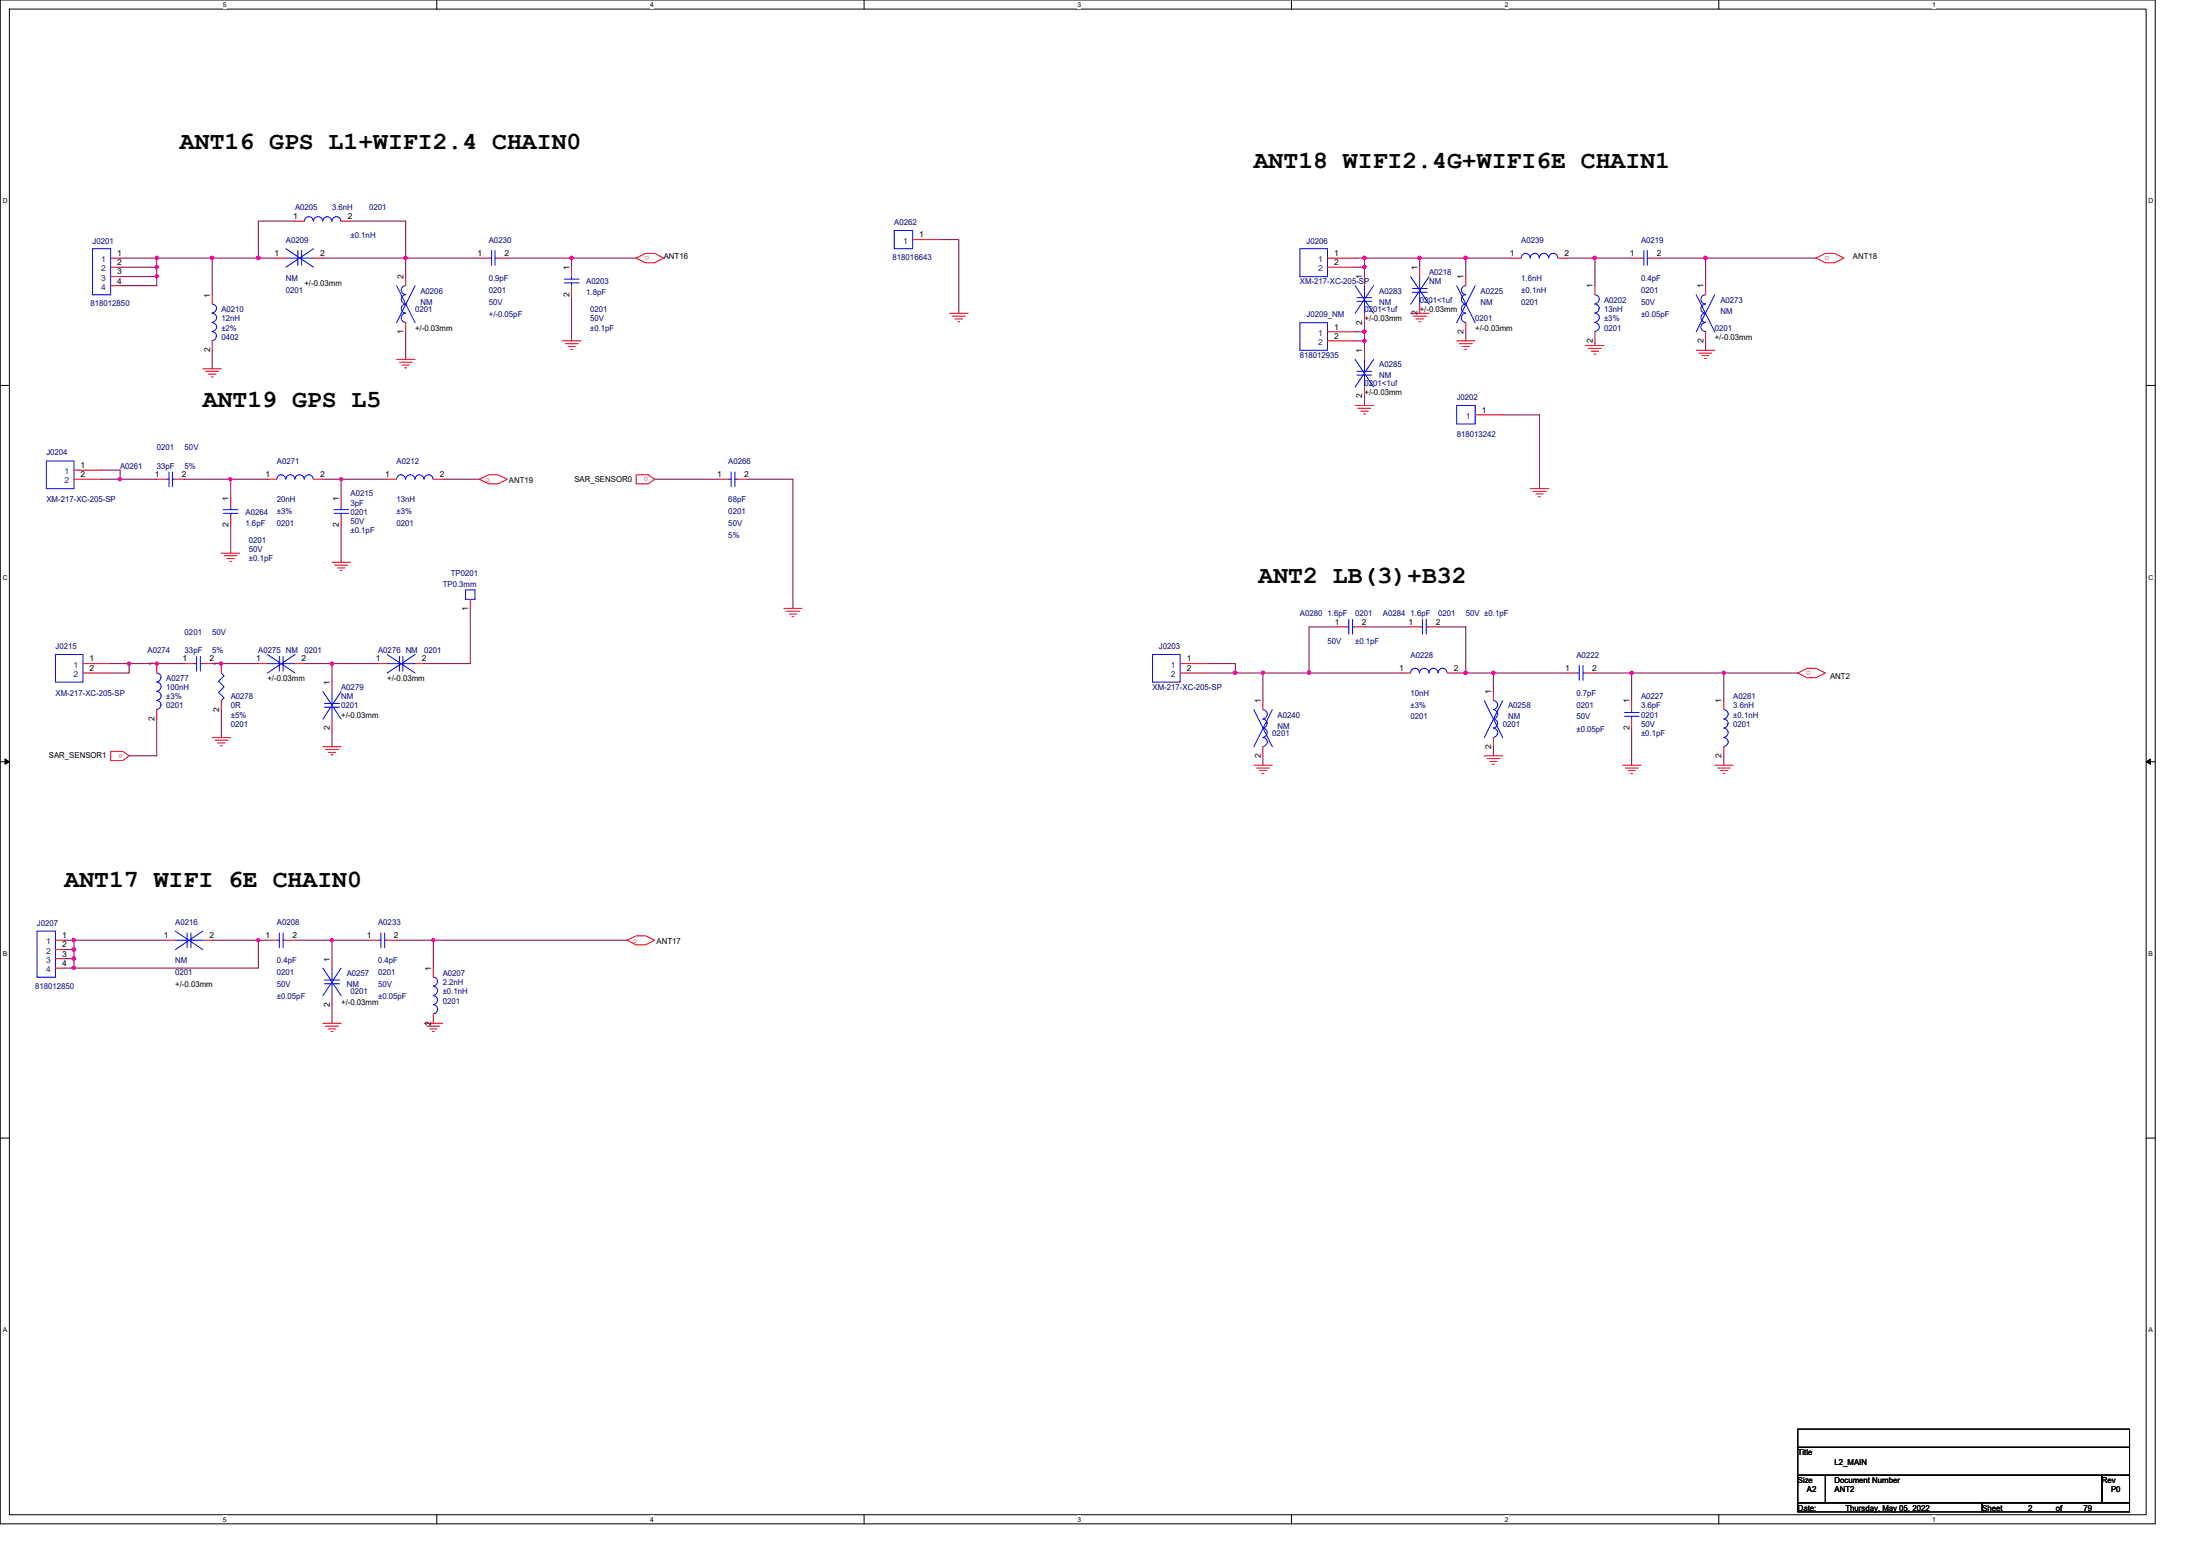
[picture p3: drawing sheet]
<svg xmlns="http://www.w3.org/2000/svg" width="297mm" height="210mm" viewBox="0 0 297 210" stroke-linecap="round" stroke-linejoin="round" font-family="sans-serif">
<path d="M0 0h291v205.7h-291zM1.3 1.2h288.5v203.3h-288.5z" fill="none" stroke="#000" stroke-width=".14"/>
<g fill="#fff">
<path d="M30.1 .1h.5v1h-.5z"/>
<path d="M30.1 204.6h.5v1h-.5z"/>
</g>
<path d="M59 0v1.2M59 204.5v1.2" fill="none" stroke="#000" stroke-width=".14"/>
<g fill="#fff">
<path d="M87.8 .1h.5v1h-.5z"/>
<path d="M87.8 204.6h.5v1h-.5z"/>
</g>
<path d="M116.7 0v1.2M116.7 204.5v1.2" fill="none" stroke="#000" stroke-width=".14"/>
<g fill="#fff">
<path d="M145.5 .1h.5v1h-.5z"/>
<path d="M145.5 204.6h.5v1h-.5z"/>
</g>
<path d="M174.4 0v1.2M174.4 204.5v1.2" fill="none" stroke="#000" stroke-width=".14"/>
<g fill="#fff">
<path d="M203.2 .1h.5v1h-.5z"/>
<path d="M203.2 204.6h.5v1h-.5z"/>
</g>
<path d="M232.1 0v1.2M232.1 204.5v1.2" fill="none" stroke="#000" stroke-width=".14"/>
<g fill="#fff">
<path d="M260.9 .1h.5v1h-.5z"/>
<path d="M260.9 204.6h.5v1h-.5z"/>
<path d="M.4 26.6h.6v1h-.6z"/>
<path d="M290.1 26.6h.6v1h-.6z"/>
<path d="M.4 77.4h.6v1h-.6z"/>
<path d="M290.1 77.4h.6v1h-.6z"/>
</g>
<path d="M0 52h1.3M289.8 52h1.2" fill="none" stroke="#000" stroke-width=".14"/>
<g fill="#fff">
<path d="M.4 128.2h.6v1h-.6z"/>
<path d="M290.1 128.2h.6v1h-.6z"/>
</g>
<path d="M0 102.8h1.3M.7 102.4l.6 .4-.6 .4zM289.8 102.8h1.2M289.8 102.8l.6-.4v.8z" fill="none" stroke="#000" stroke-width=".14"/>
<path d="M.7 102.4l.6 .4-.6 .4zM289.8 102.8l.6-.4v.8z" fill="#000"/>
<g fill="#fff">
<path d="M.4 179h.5v1h-.5z"/>
<path d="M290.1 179h.6v1h-.6z"/>
</g>
<path d="M0 153.6h1.3M289.8 153.6h1.2M242.7 192.9h44.8v2.5h-44.8zM242.7 195.4h44.8v3.7h-44.8zM242.7 199.1h3.8v3.8h-3.8zM246.5 199.1h37.3v3.8h-37.3zM283.8 199.1h3.7v3.8h-3.7zM242.7 202.9h24.9v1.2h-24.9zM267.6 202.9h19.9v1.2h-19.9z" fill="none" stroke="#000" stroke-width=".14"/>
<g fill="none" stroke="#f00" stroke-width=".14">
<path d="M14.9 36.1h1.3M14.9 37.3h1.3M14.9 38.6h1.3M14.9 34.8h1.3M28.7 39.8v1.3M37.4 34.8h1.2M39.8 29.8h1.3M42.3 34.8h1.3M46.1 29.8h1.2M54.8 37.3v1.3M64.7 34.8h1.3M67.2 34.8h1.3"/>
<path d="M77.2 36.1v1.2M77.2 38.6v1.2M85.9 34.8l1.3-.6h1.2l1.2 .6-1.2 .7h-1.2zM123.2 32.3h3.8M179.2 34.8h3.8M179.2 36.1h3.8M184.2 37.3v1.3M191.7 36.1v1.2M197.9 37.3v1.3M204.1 34.8h1.3M210.4 34.8h1.2M215.3 38.6v1.2"/>
<path d="M220.3 34.8h1.3M222.8 34.8h1.3M230.3 38.6v1.2M245.2 34.8l1.3-.6h1.2l1.3 .6-1.3 .7h-1.2zM27.4 49.8h2.5M27.8 50.1h1.7M28.1 50.5h1.1M28.5 50.9h.3M28.7 46v1.3M53.5 48.5h2.5M53.9 48.9h1.8M54.3 49.3h1"/>
<path d="M54.6 49.7h.3M54.8 43.6v1.2M75.9 46h2.5M76.3 46.4h1.8M76.7 46.8h1M77 47.2h.3M128.2 42.3h2.5M128.6 42.7h1.7M128.9 43.1h1.1M129.3 43.4h.3M179.2 44.8h3.8M179.2 46h3.8"/>
<path d="M183 54.7h2.5M183.3 55.1h1.8M183.7 55.5h1M184.1 55.9h.3M184.2 42.3v1.3M184.2 47.3v1.2M184.2 52.2v1.3M190.5 42.3h2.5M190.8 42.7h1.8M191.2 43.1h1M191.6 43.4h.2M191.7 41.1v1.2"/>
<path d="M196.7 46h2.5M197.1 46.4h1.7M197.4 46.8h1M197.8 47.2h.2M197.9 43.6v1.2M199.2 56h3.7M214.1 46.7h2.5M214.5 47h1.7M214.8 47.4h1.1M215.2 47.8h.3M215.3 44.8v1.2M229 47.3h2.5"/>
<path d="M229.4 47.7h1.7M229.8 48h1M230.2 48.4h.2M230.3 44.8v1.2M10 63.5h3.7M10 64.7h3.7M21.2 64.7h1.2M23.7 64.7h1.2M29.9 74.7h2.5M30.3 75h1.7M30.6 75.4h1M31 75.8h.3"/>
<path d="M31.2 67.2v1.3M31.2 69.7v1.2M36.1 64.7h1.3M42.3 64.7h1.3M44.8 75.9h2.5M45.2 76.3h1.7M45.6 76.7h1M45.9 77h.3M46.1 67.2v1.3M46.1 69.7v1.2M52.3 64.7h1.2M58.5 64.7h1.3"/>
<path d="M64.7 64.7l1.3-.6h1.2l1.3 .6-1.3 .6h-1.2zM85.9 64.1h1.6l.9 .6-.9 .6h-1.6zM97.1 64.7h1.2M99.6 64.7h1.2M206.6 66h2.5M207 66.3h1.7M207.4 66.7h1M207.7 67.1h.3M11.2 89.6h3.7M11.2 90.8h3.7M21.2 89.6v1.2M21.2 95.8v1.3"/>
<path d="M24.9 89.6h1.3M27.4 89.6h1.3M28.7 99.6h2.5M29 99.9h1.8M29.9 89.6v1.2M29.9 94.6v1.2M34.9 89.6h1.2M39.8 89.6h1.3M44.8 92.1v1.2M44.8 97.1v1.2M51.1 89.6h1.2M56 89.6h1.3"/>
<path d="M63.5 80.9v1.2M105.8 82.1h2.5M106.2 82.5h1.7M106.5 82.9h1.1M106.9 83.2h.3M159.3 89.6h3.8M159.3 90.8h3.8M170.5 94.6v1.2M180.5 84.6h1.2M183 84.6h1.2M189.2 90.8h1.3M190.5 84.6h1.2"/>
<path d="M193 84.6h1.2M195.4 90.8h1.3M201.6 93.3v1.3M201.6 99.6v1.2M211.6 90.8h1.2M214.1 90.8h1.2M220.3 94.6v1.2M220.3 97.1v1.2M232.7 94.6v1.2M242.7 90.8l1.3-.6h1.2l1.3 .6-1.3 .7h-1.2zM14.9 101.4h1.7l.8 .6-.8 .7h-1.7zM29.4 100.3h1"/>
<path d="M29.8 100.7h.2M43.6 100.8h2.5M43.9 101.2h1.8M44.3 101.6h1M44.7 101.9h.3M169.3 103.3h2.5M169.7 103.7h1.7M170 104h1M170.4 104.4h.2M170.5 100.8v1.2M200.4 102h2.5M200.8 102.4h1.7"/>
<path d="M201.2 102.8h.9M201.5 103.2h.3M219.1 103.3h2.5M219.5 103.7h1.7M219.8 104h1M220.2 104.4h.2M231.5 103.3h2.5M231.9 103.7h1.7M232.3 104h1M232.6 104.4h.3M232.7 100.8v1.2M7.5 128.2h1.2"/>
<path d="M7.5 129.4h1.2M7.5 130.7h1.2M7.5 126.9h1.2M22.4 126.9h1.3M27.4 126.9h1.3M36.1 126.9h1.3M38.6 126.9h1.2M43.6 138.1h2.5M43.9 138.5h1.8M44.3 138.9h1M44.7 139.2h.3M44.8 129.4v1.3"/>
<path d="M44.8 134.4v1.2M49.8 126.9h1.3M52.3 126.9h1.2M57.3 138.1h2.5M57.7 138.5h1.7M58 138.9h1M58.4 139.2h.2M58.5 130.7v1.2M58.5 136.9v1.2M84.7 126.9l1.2-.6h1.3l1.2 .6-1.2 .7h-1.3z"/>
</g>
<g fill="none" stroke="#00f" stroke-width=".14">
<path d="M12.5 33.6h2.4v6.2h-2.4zM38.6 34.8h1.6M38.6 33.6l3.7 2.5M40.2 33.8v2M40.7 33.8v2M40.7 34.8h1.6M41.1 29.8a.59 .59 0 0 1 .6-.5 .59 .59 0 0 1 .6 .5M42.3 29.8a.61 .61 0 0 1 .6-.5 .61 .61 0 0 1 .7 .5M42.3 33.6l-3.7 2.5M43.6 29.8a.59 .59 0 0 1 .6-.5 .59 .59 0 0 1 .6 .5M44.8 29.8a.59 .59 0 0 1 .6-.5 .59 .59 0 0 1 .6 .5M53.5 38.6l2.5 5"/>
<path d="M54.8 39.8a.61 .61 0 0 0-.6 .6 .61 .61 0 0 0 .6 .6M54.8 38.6a.59 .59 0 0 0-.6 .6 .59 .59 0 0 0 .6 .6M56 38.6l-2.5 5M66 34.8h.4M66.4 33.8v2M66.8 33.8v2M66.8 34.8h.4M76.2 37.7h2M76.2 38.2h2M77.2 37.3v.4M77.2 38.2v.4M120.7 31.1h2.5v2.5h-2.5z"/>
<path d="M175.5 33.6h3.7v3.7h-3.7zM183 38.6l2.5 3.7M184.2 38.6v1.6M185.5 38.6l-2.5 3.7M190.5 37.3l2.5 3.8M190.7 38.9h2M190.7 39.5h2M191.7 37.3v1.6M191.7 39.5v1.6M193 37.3l-2.5 3.8M196.7 38.6l2.5 5M197.9 38.6a.59 .59 0 0 0-.6 .6 .59 .59 0 0 0 .6 .6"/>
<path d="M197.9 39.8a.61 .61 0 0 0-.6 .6 .61 .61 0 0 0 .6 .6M199.2 38.6l-2.5 5M206.6 34.8a.59 .59 0 0 0-.6-.6 .59 .59 0 0 0-.6 .6M207.8 34.8a.59 .59 0 0 0-.6-.6 .59 .59 0 0 0-.6 .6M209.1 34.8a.61 .61 0 0 0-.7-.6 .61 .61 0 0 0-.5 .6M210.3 34.8a.59 .59 0 0 0-.6-.6 .59 .59 0 0 0-.6 .6M215.3 39.8a.61 .61 0 0 1 .6 .6 .61 .61 0 0 1-.6 .6M221.6 34.8h.4M222 33.8v2M222.4 33.8v2M222.4 34.8h.4M229 39.8l2.5 5"/>
<path d="M230.3 39.8a.61 .61 0 0 0-.6 .6 .61 .61 0 0 0 .5 .6M231.5 39.8l-2.5 5M28.7 42.3a.61 .61 0 0 1 .5 .6 .61 .61 0 0 1-.6 .6M28.7 43.6a.59 .59 0 0 1 .5 .6 .59 .59 0 0 1-.6 .5M28.7 41.1a.58 .58 0 0 1 .5 .4 .58 .58 0 0 1-.4 .7h-.2M28.7 44.8a.58 .58 0 0 1 .5 .5 .58 .58 0 0 1-.4 .6l-.2 .1M54.8 42.3a.61 .61 0 0 0-.6 .6 .61 .61 0 0 0 .6 .6M54.8 41.1a.59 .59 0 0 0-.6 .6 .59 .59 0 0 0 .6 .5M175.5 43.6h3.7v3.7h-3.7zM183 48.5l2.5 3.7M183.2 40.2h2M183.2 40.7h2"/>
<path d="M183.2 50.1h2M183.2 50.6h2M184.2 40.7v1.6M184.2 48.5v1.6M184.2 50.6v1.6M185.5 48.5l-2.5 3.7M196.7 54.7h2.5v2.5h-2.5zM197.9 41.1a.59 .59 0 0 0-.6 .6 .59 .59 0 0 0 .6 .5M197.9 42.3a.61 .61 0 0 0-.6 .6 .61 .61 0 0 0 .6 .6M215.3 42.3a.61 .61 0 0 1 .6 .6 .61 .61 0 0 1-.6 .6M215.3 43.6a.59 .59 0 0 1 .6 .6 .59 .59 0 0 1-.6 .5M215.3 41.1a.58 .58 0 0 1 .6 .4 .58 .58 0 0 1-.4 .7h-.2"/>
<path d="M230.3 41.1a.57 .57 0 0 0-.6 .5 .57 .57 0 0 0 .5 .6M230.3 42.3a.61 .61 0 0 0-.6 .6 .61 .61 0 0 0 .5 .6M230.3 43.6a.57 .57 0 0 0-.6 .5 .57 .57 0 0 0 .5 .6M6.3 62.2h3.7v3.8h-3.7zM22.4 64.7h.4M22.8 63.7v2M23.3 63.7v2M23.3 64.7h.4M30.1 68.8h2M30.1 69.3h2M31.2 68.5v.3M31.2 69.3v.4"/>
<path d="M37.4 64.7a.59 .59 0 0 1 .6-.6 .59 .59 0 0 1 .6 .6M38.6 64.7a.59 .59 0 0 1 .6-.6 .59 .59 0 0 1 .6 .6M39.8 64.7a.61 .61 0 0 1 .6-.6 .61 .61 0 0 1 .7 .6M41.1 64.7a.59 .59 0 0 1 .6-.6 .59 .59 0 0 1 .6 .6M45.1 68.8h2M45.1 69.3h2M46.1 68.5v.3M46.1 69.3v.4M53.5 64.7a.59 .59 0 0 1 .6-.6 .59 .59 0 0 1 .6 .6M54.8 64.7a.61 .61 0 0 1 .6-.6 .61 .61 0 0 1 .6 .6M56 64.7a.59 .59 0 0 1 .6-.6 .59 .59 0 0 1 .6 .6M57.3 64.7a.59 .59 0 0 1 .6-.6 .59 .59 0 0 1 .6 .6"/>
<path d="M62.9 79.6h1.2v1.3h-1.2zM98.3 64.7h.4M98.7 63.7v2M99.2 63.7v2M99.2 64.7h.4M7.5 88.3h3.7v3.8h-3.7zM21.2 92.1a.61 .61 0 0 1 .6 .6 .61 .61 0 0 1-.6 .6M21.2 93.3a.59 .59 0 0 1 .6 .6 .59 .59 0 0 1-.6 .6M21.2 90.8a.59 .59 0 0 1 .6 .6 .59 .59 0 0 1-.6 .6M21.2 94.6a.59 .59 0 0 1 .6 .6 .59 .59 0 0 1-.6 .6M26.2 89.6h.3M26.5 88.6v2"/>
<path d="M27 88.6v2M27 89.6h.4M29.9 90.8l.4 .4-.8 .7 .8 .8-.8 .8 .8 .7-.4 .4M36.1 89.6h1.6M36.1 88.3l3.7 2.5M37.7 88.6v2M38.2 88.6v2M38.2 89.6h1.6M39.8 88.3l-3.7 2.5M43.6 93.3l2.5 3.8M43.8 95h2M43.8 95.5h2"/>
<path d="M44.8 93.3v1.7M44.8 95.5v1.6M46.1 93.3l-2.5 3.8M52.3 88.3l3.7 2.5M52.3 89.6h1.6M53.9 88.6v2M54.4 88.6v2M54.4 89.6h1.6M56 88.3l-3.7 2.5M155.6 88.3h3.7v3.8h-3.7zM169.3 95.8l2.5 5M170.5 95.8a.61 .61 0 0 1 .6 .6 .61 .61 0 0 1-.6 .6"/>
<path d="M170.5 98.3a.61 .61 0 0 1 .6 .6 .61 .61 0 0 1-.6 .6M170.5 99.6a.59 .59 0 0 1 .6 .6 .59 .59 0 0 1-.6 .6M170.5 97.1a.59 .59 0 0 1 .6 .6 .59 .59 0 0 1-.6 .6M171.8 95.8l-2.5 5M181.7 84.6h.4M182.1 83.6v2M182.6 83.6v2M182.6 84.6h.4M191.6 90.8a.59 .59 0 0 0-.6-.6 .59 .59 0 0 0-.5 .6M191.7 84.6h.4M192.1 83.6v2M192.6 83.6v2"/>
<path d="M192.6 84.6h.4M192.9 90.8a.61 .61 0 0 0-.6-.6 .61 .61 0 0 0-.6 .6M194.1 90.8a.59 .59 0 0 0-.6-.6 .59 .59 0 0 0-.5 .6M195.4 90.8a.59 .59 0 0 0-.6-.6 .59 .59 0 0 0-.6 .6M200.4 94.6l2.5 5M201.6 95.8a.61 .61 0 0 1 .6 .6 .61 .61 0 0 1-.6 .6M201.6 98.3a.61 .61 0 0 1 .6 .6 .61 .61 0 0 1-.6 .6M201.6 94.6a.59 .59 0 0 1 .6 .6 .59 .59 0 0 1-.6 .6M201.6 97.1a.59 .59 0 0 1 .6 .6 .59 .59 0 0 1-.6 .6M202.9 94.6l-2.5 5M212.8 90.8h.4M213.2 89.8v2"/>
<path d="M213.7 89.8v2M213.7 90.8h.4M219.3 96.2h2M219.3 96.7h2M220.3 95.8v.4M220.3 96.7v.4M232.7 95.8a.61 .61 0 0 1 .6 .6 .61 .61 0 0 1-.6 .6M232.7 98.3a.61 .61 0 0 1 .6 .6 .61 .61 0 0 1-.6 .6M232.7 99.6a.59 .59 0 0 1 .6 .6 .59 .59 0 0 1-.6 .6M232.7 97.1a.59 .59 0 0 1 .6 .6 .59 .59 0 0 1-.6 .6M5 125.7h2.5v6.2h-2.5zM23.7 126.9h1.6"/>
<path d="M23.7 125.7l3.7 2.5M25.3 125.9v2M25.8 125.9v2M25.8 126.9h1.6M27.4 125.7l-3.7 2.5M37.4 126.9h.3M37.7 125.9v2M38.2 125.9v2M38.2 126.9h.4M43.6 130.7l2.5 3.7M43.8 132.3h2M43.8 132.8h2"/>
<path d="M44.8 130.7v1.6M44.8 132.8v1.6M46.1 130.7l-2.5 3.7M51.1 126.9h.3M51.4 125.9v2M51.9 125.9v2M51.9 126.9h.4M58.5 131.9a.59 .59 0 0 1 .6 .6 .59 .59 0 0 1-.6 .6M58.5 134.4a.59 .59 0 0 1 .6 .6 .59 .59 0 0 1-.6 .6M58.5 133.1a.61 .61 0 0 1 .6 .7 .61 .61 0 0 1-.6 .6M58.5 135.6a.61 .61 0 0 1 .6 .6 .61 .61 0 0 1-.6 .7"/>
</g>
<path d="M16.2 36.1h5M39.8 29.8h-4.9v5M47.3 29.8h7.5v5" fill="none" stroke="#800040" stroke-width=".14"/>
<path d="M21 35.9h.3l.1 .1-.1 .2-.1 .1-.2-.1z" fill-rule="evenodd" fill="#f0f"/>
<path d="M21 35.9h.3l.1 .1-.1 .2-.1 .1-.2-.1z" fill="none" stroke="#f0f" stroke-width=".14"/>
<path d="M34.9 34.8h-6.2v5" fill="none" stroke="#800040" stroke-width=".14"/>
<path d="M28.5 34.6h.3l.1 .2-.1 .2-.2 .1-.1-.1z" fill-rule="evenodd" fill="#f0f"/>
<path d="M28.5 34.6h.3l.1 .2-.1 .2-.2 .1-.1-.1z" fill="none" stroke="#f0f" stroke-width=".14"/>
<path d="M34.9 34.8h2.5" fill="none" stroke="#800040" stroke-width=".14"/>
<path d="M34.7 34.6h.3l.1 .2-.1 .2-.2 .1-.1-.1z" fill-rule="evenodd" fill="#f0f"/>
<path d="M34.7 34.6h.3l.1 .2-.1 .2-.2 .1-.1-.1z" fill="none" stroke="#f0f" stroke-width=".14"/>
<path d="M43.6 34.8h21.1" fill="none" stroke="#800040" stroke-width=".14"/>
<path d="M54.6 34.6h.3l.1 .2-.1 .2-.2 .1-.1-.1z" fill-rule="evenodd" fill="#f0f"/>
<path d="M54.6 34.6h.3l.1 .2-.1 .2-.2 .1-.1-.1z" fill="none" stroke="#f0f" stroke-width=".14"/>
<path d="M54.8 34.8v2.5M68.5 34.8h8.7" fill="none" stroke="#800040" stroke-width=".14"/>
<path d="M77 34.6h.3l.1 .2-.1 .2-.1 .1-.2-.1z" fill-rule="evenodd" fill="#f0f"/>
<path d="M77 34.6h.3l.1 .2-.1 .2-.1 .1-.2-.1z" fill="none" stroke="#f0f" stroke-width=".14"/>
<path d="M77.2 39.8v6.2M85.9 34.8h-8.7v1.3M54.8 44.8v3.7M31.2 64.7h4.9M88.4 64.7h8.7M14.9 90.8h2.5M17.4 89.6h3.8" fill="none" stroke="#800040" stroke-width=".14"/>
<path d="M21 89.4h.3l.1 .2-.1 .1-.1 .1-.2-.1z" fill-rule="evenodd" fill="#f0f"/>
<path d="M21 89.4h.3l.1 .2-.1 .1-.1 .1-.2-.1z" fill="none" stroke="#f0f" stroke-width=".14"/>
<path d="M17.2 89.4h.4v.2v.1l-.2 .1-.2-.1z" fill-rule="evenodd" fill="#f0f"/>
<path d="M17.2 89.4h.4v.2v.1l-.2 .1-.2-.1z" fill="none" stroke="#f0f" stroke-width=".14"/>
<path d="M13.7 63.5h2.5v1.2M13.7 64.7h2.5M16.2 64.7h5" fill="none" stroke="#800040" stroke-width=".14"/>
<path d="M16 64.5h.3l.1 .2-.1 .1-.1 .1-.2-.1z" fill-rule="evenodd" fill="#f0f"/>
<path d="M16 64.5h.3l.1 .2-.1 .1-.1 .1-.2-.1z" fill="none" stroke="#f0f" stroke-width=".14"/>
<path d="M24.9 64.7h6.3M46.1 64.7v2.5" fill="none" stroke="#800040" stroke-width=".14"/>
<path d="M45.9 64.5h.3l.1 .2-.1 .1-.1 .1-.2-.1z" fill-rule="evenodd" fill="#f0f"/>
<path d="M45.9 64.5h.3l.1 .2-.1 .1-.1 .1-.2-.1z" fill="none" stroke="#f0f" stroke-width=".14"/>
<path d="M31.2 70.9v3.8M46.1 64.7h6.2M14.9 89.6h2.5M8.7 126.9h1.3M39.8 126.9h5" fill="none" stroke="#800040" stroke-width=".14"/>
<path d="M44.6 126.8h.4v.1v.2h-.2h-.2z" fill-rule="evenodd" fill="#f0f"/>
<path d="M44.6 126.8h.4v.1v.2h-.2h-.2z" fill="none" stroke="#f0f" stroke-width=".14"/>
<path d="M49.8 126.9h-5v2.5M53.5 126.9h31.2" fill="none" stroke="#800040" stroke-width=".14"/>
<path d="M58.3 126.8h.3l.1 .1-.1 .2h-.1h-.2z" fill-rule="evenodd" fill="#f0f"/>
<path d="M58.3 126.8h.3l.1 .1-.1 .2h-.1h-.2z" fill="none" stroke="#f0f" stroke-width=".14"/>
<path d="M163.1 89.6h3.7v1.2h-3.7M58.5 126.9v3.8" fill="none" stroke="#800040" stroke-width=".14"/>
<path d="M166.6 90.7h.3l.1 .1-.1 .2-.2 .1-.1-.1z" fill-rule="evenodd" fill="#f0f"/>
<path d="M166.6 90.7h.3l.1 .1-.1 .2-.2 .1-.1-.1z" fill="none" stroke="#f0f" stroke-width=".14"/>
<path d="M166.8 90.8h3.7v3.8" fill="none" stroke="#800040" stroke-width=".14"/>
<path d="M170.4 90.7h.3v.1v.2l-.2 .1-.1-.1z" fill-rule="evenodd" fill="#f0f"/>
<path d="M170.4 90.7h.3v.1v.2l-.2 .1-.1-.1z" fill="none" stroke="#f0f" stroke-width=".14"/>
<path d="M16.2 34.8h5M170.5 90.8h6.2M196.7 90.8h1.2M211.6 90.8h-10v2.5M232.7 90.8h-12.4v3.8M170.5 102v1.3M44.8 135.6v2.5" fill="none" stroke="#800040" stroke-width=".14"/>
<path d="M21 34.6h.3l.1 .2-.1 .2-.1 .1-.2-.1z" fill-rule="evenodd" fill="#f0f"/>
<path d="M21 34.6h.3l.1 .2-.1 .2-.1 .1-.2-.1z" fill="none" stroke="#f0f" stroke-width=".14"/>
<path d="M28.7 34.8h-7.5v1.3M21.2 89.6h3.7M28.7 89.6h1.2M41.1 89.6h3.7M44.8 89.6h6.3M44.8 89.6v2.5" fill="none" stroke="#800040" stroke-width=".14"/>
<path d="M44.6 89.4h.4v.2v.1l-.2 .1-.2-.1z" fill-rule="evenodd" fill="#f0f"/>
<path d="M44.6 89.4h.4v.2v.1l-.2 .1-.2-.1z" fill="none" stroke="#f0f" stroke-width=".14"/>
<path d="M17.4 89.6v1.2M21.2 97.1v4.9h-3.8M29.9 95.8v3.8M57.3 89.6h6.2M184.2 84.6h6.3M197.9 84.6v6.2h3.7" fill="none" stroke="#800040" stroke-width=".14"/>
<path d="M197.7 90.7h.3l.1 .1-.1 .2-.1 .1-.2-.1z" fill-rule="evenodd" fill="#f0f"/>
<path d="M197.7 90.7h.3l.1 .1-.1 .2-.1 .1-.2-.1z" fill="none" stroke="#f0f" stroke-width=".14"/>
<path d="M201.5 90.7h.3v.1v.2l-.2 .1-.1-.1z" fill-rule="evenodd" fill="#f0f"/>
<path d="M201.5 90.7h.3v.1v.2l-.2 .1-.1-.1z" fill="none" stroke="#f0f" stroke-width=".14"/>
<path d="M232.7 90.8v3.8" fill="none" stroke="#800040" stroke-width=".14"/>
<path d="M232.6 90.7h.3l.1 .1-.1 .2-.2 .1-.1-.1z" fill-rule="evenodd" fill="#f0f"/>
<path d="M232.6 90.7h.3l.1 .1-.1 .2-.2 .1-.1-.1z" fill="none" stroke="#f0f" stroke-width=".14"/>
<path d="M16.2 37.3h5M232.7 90.8h10M232.7 102v1.3" fill="none" stroke="#800040" stroke-width=".14"/>
<path d="M21 37.1h.3l.1 .2-.1 .1-.1 .1-.2-.1z" fill-rule="evenodd" fill="#f0f"/>
<path d="M21 37.1h.3l.1 .2-.1 .1-.1 .1-.2-.1z" fill="none" stroke="#f0f" stroke-width=".14"/>
<path d="M21.2 36.1v2.5h-5M8.7 130.7h1.3M10 126.9v1.3" fill="none" stroke="#800040" stroke-width=".14"/>
<path d="M9.8 128h.3l.1 .1-.1 .2-.2 .1-.1-.1z" fill-rule="evenodd" fill="#f0f"/>
<path d="M9.8 128h.3l.1 .1-.1 .2-.2 .1-.1-.1z" fill="none" stroke="#f0f" stroke-width=".14"/>
<path d="M10 126.9h12.4" fill="none" stroke="#800040" stroke-width=".14"/>
<path d="M9.8 126.8h.3l.1 .1-.1 .2h-.2h-.1z" fill-rule="evenodd" fill="#f0f"/>
<path d="M9.8 126.8h.3l.1 .1-.1 .2h-.2h-.1z" fill="none" stroke="#f0f" stroke-width=".14"/>
<path d="M8.7 128.2h1.3v1.2M8.7 129.4h1.3M10 129.4v1.3" fill="none" stroke="#800040" stroke-width=".14"/>
<path d="M9.8 130.5h.3l.1 .1-.1 .2-.2 .1-.1-.1z" fill-rule="evenodd" fill="#f0f"/>
<path d="M9.8 130.5h.3l.1 .1-.1 .2-.2 .1-.1-.1z" fill="none" stroke="#f0f" stroke-width=".14"/>
<path d="M9.8 129.2h.3l.1 .2-.1 .1-.2 .1-.1-.1z" fill-rule="evenodd" fill="#f0f"/>
<path d="M9.8 129.2h.3l.1 .2-.1 .1-.2 .1-.1-.1z" fill="none" stroke="#f0f" stroke-width=".14"/>
<path d="M100.8 64.7h6.3v17.4M180.5 84.6h-3.8v6.2h12.5" fill="none" stroke="#800040" stroke-width=".14"/>
<path d="M176.6 90.7h.3v.1v.2l-.2 .1-.1-.1z" fill-rule="evenodd" fill="#f0f"/>
<path d="M176.6 90.7h.3v.1v.2l-.2 .1-.1-.1z" fill="none" stroke="#f0f" stroke-width=".14"/>
<path d="M127 32.3h2.5v10M63.5 82.1v7.5M34.9 126.9v3.8" fill="none" stroke="#800040" stroke-width=".14"/>
<path d="M34.7 126.8h.3l.1 .1-.1 .2h-.2h-.1z" fill-rule="evenodd" fill="#f0f"/>
<path d="M34.7 126.8h.3l.1 .1-.1 .2h-.2h-.1z" fill="none" stroke="#f0f" stroke-width=".14"/>
<path d="M183 34.8h1.2M10 130.7h24.9M34.9 126.9h1.2" fill="none" stroke="#800040" stroke-width=".14"/>
<path d="M184 34.6h.4v.2v.2l-.2 .1-.2-.1z" fill-rule="evenodd" fill="#f0f"/>
<path d="M184 34.6h.4v.2v.2l-.2 .1-.2-.1z" fill="none" stroke="#f0f" stroke-width=".14"/>
<path d="M191.7 34.8h6.2M191.7 34.8v1.3M191.7 34.8h-7.5v1.3" fill="none" stroke="#800040" stroke-width=".14"/>
<path d="M191.5 34.6h.3l.1 .2-.1 .2-.2 .1-.1-.1z" fill-rule="evenodd" fill="#f0f"/>
<path d="M191.5 34.6h.3l.1 .2-.1 .2-.2 .1-.1-.1z" fill="none" stroke="#f0f" stroke-width=".14"/>
<path d="M204.1 34.8h-6.2v2.5" fill="none" stroke="#800040" stroke-width=".14"/>
<path d="M197.7 34.6h.3l.1 .2-.1 .2-.1 .1-.2-.1z" fill-rule="evenodd" fill="#f0f"/>
<path d="M197.7 34.6h.3l.1 .2-.1 .2-.1 .1-.2-.1z" fill="none" stroke="#f0f" stroke-width=".14"/>
<path d="M215.3 34.8h5" fill="none" stroke="#800040" stroke-width=".14"/>
<path d="M215.2 34.6h.3l.1 .2-.1 .2-.2 .1-.1-.1z" fill-rule="evenodd" fill="#f0f"/>
<path d="M215.2 34.6h.3l.1 .2-.1 .2-.2 .1-.1-.1z" fill="none" stroke="#f0f" stroke-width=".14"/>
<path d="M183 36.1h1.2M215.3 34.8v3.8M224.1 34.8h6.2" fill="none" stroke="#800040" stroke-width=".14"/>
<path d="M184 35.9h.4v.1v.2l-.2 .1-.2-.1z" fill-rule="evenodd" fill="#f0f"/>
<path d="M184 35.9h.4v.1v.2l-.2 .1-.2-.1z" fill="none" stroke="#f0f" stroke-width=".14"/>
<path d="M184.2 36.1v1.2M183 46h1.2M184.2 43.6v1.2" fill="none" stroke="#800040" stroke-width=".14"/>
<path d="M184 45.9h.4v.1v.2h-.2h-.2z" fill-rule="evenodd" fill="#f0f"/>
<path d="M184 45.9h.4v.1v.2h-.2h-.2z" fill="none" stroke="#f0f" stroke-width=".14"/>
<path d="M28.7 47.3v2.5M184.2 46v1.3M184.2 53.5v1.2M197.9 44.8v1.2M202.9 56h5v10M43.6 64.7h2.5M46.1 70.9v5M29.9 89.6h5M28.7 126.9h6.2" fill="none" stroke="#800040" stroke-width=".14"/>
<path d="M29.7 89.4h.3l.1 .2-.1 .1-.2 .1-.1-.1z" fill-rule="evenodd" fill="#f0f"/>
<path d="M29.7 89.4h.3l.1 .2-.1 .1-.2 .1-.1-.1z" fill="none" stroke="#f0f" stroke-width=".14"/>
<path d="M31.2 64.7v2.5M44.8 98.3v2.5" fill="none" stroke="#800040" stroke-width=".14"/>
<path d="M31 64.5h.2l.1 .2-.1 .1-.1 .1-.1-.1z" fill-rule="evenodd" fill="#f0f"/>
<path d="M31 64.5h.2l.1 .2-.1 .1-.1 .1-.1-.1z" fill="none" stroke="#f0f" stroke-width=".14"/>
<path d="M245.2 34.8h-14.9v3.8M230.3 46v1.3" fill="none" stroke="#800040" stroke-width=".14"/>
<path d="M230.1 34.6h.3l.1 .2-.1 .2-.2 .1-.1-.1z" fill-rule="evenodd" fill="#f0f"/>
<path d="M230.1 34.6h.3l.1 .2-.1 .2-.2 .1-.1-.1z" fill="none" stroke="#f0f" stroke-width=".14"/>
<path d="M183 44.8h1.2" fill="none" stroke="#800040" stroke-width=".14"/>
<path d="M184 44.6h.4v.1v.2l-.2 .1-.2-.1z" fill-rule="evenodd" fill="#f0f"/>
<path d="M184 44.6h.4v.1v.2l-.2 .1-.2-.1z" fill="none" stroke="#f0f" stroke-width=".14"/>
<path d="M211.6 34.8h3.7M184.2 44.8v1.2M215.3 46v.7M194.2 84.6h3.7M215.3 90.8h5" fill="none" stroke="#800040" stroke-width=".14"/>
<path d="M220.1 90.7h.3l.1 .1-.1 .2-.1 .1-.2-.1z" fill-rule="evenodd" fill="#f0f"/>
<path d="M220.1 90.7h.3l.1 .1-.1 .2-.1 .1-.2-.1z" fill="none" stroke="#f0f" stroke-width=".14"/>
<path d="M59.8 64.7h4.9M220.3 98.3v5M201.6 100.8v1.2" fill="none" stroke="#800040" stroke-width=".14"/>
<path d="M21 35.9h.3l.1 .1-.1 .2-.1 .1-.2-.1z" fill-rule="evenodd" fill="#f0f"/>
<path d="M21 35.9h.3l.1 .1-.1 .2-.1 .1-.2-.1z" fill="none" stroke="#f0f" stroke-width=".14"/>
<path d="M28.5 34.6h.3l.1 .2-.1 .2-.2 .1-.1-.1z" fill-rule="evenodd" fill="#f0f"/>
<path d="M28.5 34.6h.3l.1 .2-.1 .2-.2 .1-.1-.1z" fill="none" stroke="#f0f" stroke-width=".14"/>
<path d="M34.7 34.6h.3l.1 .2-.1 .2-.2 .1-.1-.1z" fill-rule="evenodd" fill="#f0f"/>
<path d="M34.7 34.6h.3l.1 .2-.1 .2-.2 .1-.1-.1z" fill="none" stroke="#f0f" stroke-width=".14"/>
<path d="M54.6 34.6h.3l.1 .2-.1 .2-.2 .1-.1-.1z" fill-rule="evenodd" fill="#f0f"/>
<path d="M54.6 34.6h.3l.1 .2-.1 .2-.2 .1-.1-.1z" fill="none" stroke="#f0f" stroke-width=".14"/>
<path d="M77 34.6h.3l.1 .2-.1 .2-.1 .1-.2-.1z" fill-rule="evenodd" fill="#f0f"/>
<path d="M77 34.6h.3l.1 .2-.1 .2-.1 .1-.2-.1z" fill="none" stroke="#f0f" stroke-width=".14"/>
<path d="M21 89.4h.3l.1 .2-.1 .1-.1 .1-.2-.1z" fill-rule="evenodd" fill="#f0f"/>
<path d="M21 89.4h.3l.1 .2-.1 .1-.1 .1-.2-.1z" fill="none" stroke="#f0f" stroke-width=".14"/>
<path d="M17.2 89.4h.4v.2v.1l-.2 .1-.2-.1z" fill-rule="evenodd" fill="#f0f"/>
<path d="M17.2 89.4h.4v.2v.1l-.2 .1-.2-.1z" fill="none" stroke="#f0f" stroke-width=".14"/>
<path d="M16 64.5h.3l.1 .2-.1 .1-.1 .1-.2-.1z" fill-rule="evenodd" fill="#f0f"/>
<path d="M16 64.5h.3l.1 .2-.1 .1-.1 .1-.2-.1z" fill="none" stroke="#f0f" stroke-width=".14"/>
<path d="M45.9 64.5h.3l.1 .2-.1 .1-.1 .1-.2-.1z" fill-rule="evenodd" fill="#f0f"/>
<path d="M45.9 64.5h.3l.1 .2-.1 .1-.1 .1-.2-.1z" fill="none" stroke="#f0f" stroke-width=".14"/>
<path d="M44.6 126.8h.4v.1v.2h-.2h-.2z" fill-rule="evenodd" fill="#f0f"/>
<path d="M44.6 126.8h.4v.1v.2h-.2h-.2z" fill="none" stroke="#f0f" stroke-width=".14"/>
<path d="M58.3 126.8h.3l.1 .1-.1 .2h-.1h-.2z" fill-rule="evenodd" fill="#f0f"/>
<path d="M58.3 126.8h.3l.1 .1-.1 .2h-.1h-.2z" fill="none" stroke="#f0f" stroke-width=".14"/>
<path d="M166.6 90.7h.3l.1 .1-.1 .2-.2 .1-.1-.1z" fill-rule="evenodd" fill="#f0f"/>
<path d="M166.6 90.7h.3l.1 .1-.1 .2-.2 .1-.1-.1z" fill="none" stroke="#f0f" stroke-width=".14"/>
<path d="M170.4 90.7h.3v.1v.2l-.2 .1-.1-.1z" fill-rule="evenodd" fill="#f0f"/>
<path d="M170.4 90.7h.3v.1v.2l-.2 .1-.1-.1z" fill="none" stroke="#f0f" stroke-width=".14"/>
<path d="M21 34.6h.3l.1 .2-.1 .2-.1 .1-.2-.1z" fill-rule="evenodd" fill="#f0f"/>
<path d="M21 34.6h.3l.1 .2-.1 .2-.1 .1-.2-.1z" fill="none" stroke="#f0f" stroke-width=".14"/>
<path d="M44.6 89.4h.4v.2v.1l-.2 .1-.2-.1z" fill-rule="evenodd" fill="#f0f"/>
<path d="M44.6 89.4h.4v.2v.1l-.2 .1-.2-.1z" fill="none" stroke="#f0f" stroke-width=".14"/>
<path d="M197.7 90.7h.3l.1 .1-.1 .2-.1 .1-.2-.1z" fill-rule="evenodd" fill="#f0f"/>
<path d="M197.7 90.7h.3l.1 .1-.1 .2-.1 .1-.2-.1z" fill="none" stroke="#f0f" stroke-width=".14"/>
<path d="M201.5 90.7h.3v.1v.2l-.2 .1-.1-.1z" fill-rule="evenodd" fill="#f0f"/>
<path d="M201.5 90.7h.3v.1v.2l-.2 .1-.1-.1z" fill="none" stroke="#f0f" stroke-width=".14"/>
<path d="M232.6 90.7h.3l.1 .1-.1 .2-.2 .1-.1-.1z" fill-rule="evenodd" fill="#f0f"/>
<path d="M232.6 90.7h.3l.1 .1-.1 .2-.2 .1-.1-.1z" fill="none" stroke="#f0f" stroke-width=".14"/>
<path d="M21 37.1h.3l.1 .2-.1 .1-.1 .1-.2-.1z" fill-rule="evenodd" fill="#f0f"/>
<path d="M21 37.1h.3l.1 .2-.1 .1-.1 .1-.2-.1z" fill="none" stroke="#f0f" stroke-width=".14"/>
<path d="M9.8 128h.3l.1 .1-.1 .2-.2 .1-.1-.1z" fill-rule="evenodd" fill="#f0f"/>
<path d="M9.8 128h.3l.1 .1-.1 .2-.2 .1-.1-.1z" fill="none" stroke="#f0f" stroke-width=".14"/>
<path d="M9.8 126.8h.3l.1 .1-.1 .2h-.2h-.1z" fill-rule="evenodd" fill="#f0f"/>
<path d="M9.8 126.8h.3l.1 .1-.1 .2h-.2h-.1z" fill="none" stroke="#f0f" stroke-width=".14"/>
<path d="M9.8 130.5h.3l.1 .1-.1 .2-.2 .1-.1-.1z" fill-rule="evenodd" fill="#f0f"/>
<path d="M9.8 130.5h.3l.1 .1-.1 .2-.2 .1-.1-.1z" fill="none" stroke="#f0f" stroke-width=".14"/>
<path d="M9.8 129.2h.3l.1 .2-.1 .1-.2 .1-.1-.1z" fill-rule="evenodd" fill="#f0f"/>
<path d="M9.8 129.2h.3l.1 .2-.1 .1-.2 .1-.1-.1z" fill="none" stroke="#f0f" stroke-width=".14"/>
<path d="M176.6 90.7h.3v.1v.2l-.2 .1-.1-.1z" fill-rule="evenodd" fill="#f0f"/>
<path d="M176.6 90.7h.3v.1v.2l-.2 .1-.1-.1z" fill="none" stroke="#f0f" stroke-width=".14"/>
<path d="M34.7 126.8h.3l.1 .1-.1 .2h-.2h-.1z" fill-rule="evenodd" fill="#f0f"/>
<path d="M34.7 126.8h.3l.1 .1-.1 .2h-.2h-.1z" fill="none" stroke="#f0f" stroke-width=".14"/>
<path d="M184 34.6h.4v.2v.2l-.2 .1-.2-.1z" fill-rule="evenodd" fill="#f0f"/>
<path d="M184 34.6h.4v.2v.2l-.2 .1-.2-.1z" fill="none" stroke="#f0f" stroke-width=".14"/>
<path d="M191.5 34.6h.3l.1 .2-.1 .2-.2 .1-.1-.1z" fill-rule="evenodd" fill="#f0f"/>
<path d="M191.5 34.6h.3l.1 .2-.1 .2-.2 .1-.1-.1z" fill="none" stroke="#f0f" stroke-width=".14"/>
<path d="M197.7 34.6h.3l.1 .2-.1 .2-.1 .1-.2-.1z" fill-rule="evenodd" fill="#f0f"/>
<path d="M197.7 34.6h.3l.1 .2-.1 .2-.1 .1-.2-.1z" fill="none" stroke="#f0f" stroke-width=".14"/>
<path d="M215.2 34.6h.3l.1 .2-.1 .2-.2 .1-.1-.1z" fill-rule="evenodd" fill="#f0f"/>
<path d="M215.2 34.6h.3l.1 .2-.1 .2-.2 .1-.1-.1z" fill="none" stroke="#f0f" stroke-width=".14"/>
<path d="M184 35.9h.4v.1v.2l-.2 .1-.2-.1z" fill-rule="evenodd" fill="#f0f"/>
<path d="M184 35.9h.4v.1v.2l-.2 .1-.2-.1z" fill="none" stroke="#f0f" stroke-width=".14"/>
<path d="M184 45.9h.4v.1v.2h-.2h-.2z" fill-rule="evenodd" fill="#f0f"/>
<path d="M184 45.9h.4v.1v.2h-.2h-.2z" fill="none" stroke="#f0f" stroke-width=".14"/>
<path d="M29.7 89.4h.3l.1 .2-.1 .1-.2 .1-.1-.1z" fill-rule="evenodd" fill="#f0f"/>
<path d="M29.7 89.4h.3l.1 .2-.1 .1-.2 .1-.1-.1z" fill="none" stroke="#f0f" stroke-width=".14"/>
<path d="M31 64.5h.2l.1 .2-.1 .1-.1 .1-.1-.1z" fill-rule="evenodd" fill="#f0f"/>
<path d="M31 64.5h.2l.1 .2-.1 .1-.1 .1-.1-.1z" fill="none" stroke="#f0f" stroke-width=".14"/>
<path d="M230.1 34.6h.3l.1 .2-.1 .2-.2 .1-.1-.1z" fill-rule="evenodd" fill="#f0f"/>
<path d="M230.1 34.6h.3l.1 .2-.1 .2-.2 .1-.1-.1z" fill="none" stroke="#f0f" stroke-width=".14"/>
<path d="M184 44.6h.4v.1v.2l-.2 .1-.2-.1z" fill-rule="evenodd" fill="#f0f"/>
<path d="M184 44.6h.4v.1v.2l-.2 .1-.2-.1z" fill="none" stroke="#f0f" stroke-width=".14"/>
<path d="M220.1 90.7h.3l.1 .1-.1 .2-.1 .1-.2-.1z" fill-rule="evenodd" fill="#f0f"/>
<path d="M220.1 90.7h.3l.1 .1-.1 .2-.1 .1-.2-.1z" fill="none" stroke="#f0f" stroke-width=".14"/>
<g font-size="3.3">
<text x="24.3" y="20.2">ANT16 GPS L1+WIFI2.4 CHAIN0</text>
<text x="169.3" y="22.6">ANT18 WIFI2.4G+WIFI6E CHAIN1</text>
<text x="27.4" y="55">ANT19 GPS L5</text>
<text x="169.9" y="78.7">ANT2 LB(3)+B32</text>
<text x="8.7" y="119.7">ANT17 WIFI 6E CHAIN0</text>
</g>
<g font-size="1.1">
<text x="39.6" y="29.5">1</text>
<text x="46.9" y="29.5">2</text>
<text x="15.8" y="35.8">2</text>
<text x="15.8" y="34.5">1</text>
<text x="37.1" y="34.5">1</text>
<text x="43.2" y="34.5">2</text>
<text x="64.5" y="34.5">1</text>
<text x="68.1" y="34.5">2</text>
<text x="89.6" y="35">ANT16</text>
<text x="124.1" y="32">1</text>
<text x="180.1" y="34.5">1</text>
<text x="180.1" y="35.8">2</text>
<text x="203.9" y="34.5">1</text>
<text x="211.2" y="34.5">2</text>
<text x="220" y="34.5">1</text>
<text x="223.7" y="34.5">2</text>
<text x="250.2" y="35">ANT18</text>
<text x="15.8" y="37">3</text>
<text x="15.8" y="38.3">4</text>
<text x="28.4" y="40.2" transform="rotate(-90 28.4 40.2)">1</text>
<text x="41.1" y="38.6">+/-0.03mm</text>
<text x="54.5" y="37.7" transform="rotate(-90 54.5 37.7)">2</text>
<text x="76.9" y="40.1" transform="rotate(-90 76.9 40.1)">2</text>
<text x="76.9" y="36.4" transform="rotate(-90 76.9 36.4)">1</text>
<text x="183.9" y="37.7" transform="rotate(-90 183.9 37.7)">1</text>
<text x="191.4" y="36.4" transform="rotate(-90 191.4 36.4)">1</text>
<text x="197.6" y="37.7" transform="rotate(-90 197.6 37.7)">1</text>
<text x="215.1" y="38.9" transform="rotate(-90 215.1 38.9)">1</text>
<text x="230" y="38.9" transform="rotate(-90 230 38.9)">1</text>
<text x="28.4" y="47.5" transform="rotate(-90 28.4 47.5)">2</text>
<text x="54.5" y="45.1" transform="rotate(-90 54.5 45.1)">1</text>
<text x="56" y="44.6">+/-0.03mm</text>
<text x="180.1" y="44.5">1</text>
<text x="180.1" y="45.7">2</text>
<text x="183.9" y="47.6" transform="rotate(-90 183.9 47.6)">1</text>
<text x="183.9" y="43.8" transform="rotate(-90 183.9 43.8)">2</text>
<text x="184.2" y="43.3">+/-0.03mm</text>
<text x="191.4" y="42.6" transform="rotate(-90 191.4 42.6)">2</text>
<text x="191.7" y="42.1">+/-0.03mm</text>
<text x="197.6" y="45.1" transform="rotate(-90 197.6 45.1)">2</text>
<text x="199.2" y="44.6">+/-0.03mm</text>
<text x="215.1" y="46.3" transform="rotate(-90 215.1 46.3)">2</text>
<text x="230" y="46.3" transform="rotate(-90 230 46.3)">2</text>
<text x="231.5" y="45.8">+/-0.03mm</text>
<text x="183.9" y="53.8" transform="rotate(-90 183.9 53.8)">2</text>
<text x="184.2" y="53.3">+/-0.03mm</text>
<text x="200.1" y="55.7">1</text>
<text x="10.9" y="63.2">1</text>
<text x="10.9" y="64.4">2</text>
<text x="20.9" y="64.4">1</text>
<text x="24.6" y="64.4">2</text>
<text x="35.9" y="64.4">1</text>
<text x="43.2" y="64.4">2</text>
<text x="52" y="64.4">1</text>
<text x="59.4" y="64.4">2</text>
<text x="68.7" y="65.2">ANT19</text>
<text x="77.6" y="65">SAR_SENSOR0</text>
<text x="96.8" y="64.4">1</text>
<text x="100.5" y="64.4">2</text>
<text x="30.9" y="71.2" transform="rotate(-90 30.9 71.2)">2</text>
<text x="30.9" y="67.6" transform="rotate(-90 30.9 67.6)">1</text>
<text x="45.8" y="71.2" transform="rotate(-90 45.8 71.2)">2</text>
<text x="45.8" y="67.6" transform="rotate(-90 45.8 67.6)">1</text>
<text x="63.2" y="82.4" transform="rotate(-90 63.2 82.4)">1</text>
<text x="12.1" y="89.3">1</text>
<text x="20.9" y="90" transform="rotate(-90 20.9 90)">1</text>
<text x="24.6" y="89.3">1</text>
<text x="28.3" y="89.3">2</text>
<text x="29.6" y="90" transform="rotate(-90 29.6 90)">1</text>
<text x="34.6" y="89.3">1</text>
<text x="40.7" y="89.3">2</text>
<text x="50.8" y="89.3">1</text>
<text x="56.9" y="89.3">2</text>
<text x="160.2" y="89.3">1</text>
<text x="180.2" y="84.3">1</text>
<text x="183.9" y="84.3">2</text>
<text x="190.2" y="84.3">1</text>
<text x="193.8" y="84.3">2</text>
<text x="12.1" y="90.6">2</text>
<text x="36.1" y="91.9">+/-0.03mm</text>
<text x="44.5" y="92.5" transform="rotate(-90 44.5 92.5)">1</text>
<text x="52.3" y="91.9">+/-0.03mm</text>
<text x="160.2" y="90.6">2</text>
<text x="170.2" y="94.9" transform="rotate(-90 170.2 94.9)">1</text>
<text x="188.9" y="90.6">1</text>
<text x="196.3" y="90.6">2</text>
<text x="201.3" y="93.7" transform="rotate(-90 201.3 93.7)">1</text>
<text x="211.3" y="90.6">1</text>
<text x="215" y="90.6">2</text>
<text x="220" y="94.9" transform="rotate(-90 220 94.9)">1</text>
<text x="232.4" y="94.9" transform="rotate(-90 232.4 94.9)">1</text>
<text x="247.1" y="91.7">ANT2</text>
<text x="20.9" y="97.3" transform="rotate(-90 20.9 97.3)">2</text>
<text x="29.6" y="96.1" transform="rotate(-90 29.6 96.1)">2</text>
<text x="44.5" y="98.6" transform="rotate(-90 44.5 98.6)">2</text>
<text x="46.1" y="96.9">+/-0.03mm</text>
<text x="201.3" y="101.1" transform="rotate(-90 201.3 101.1)">2</text>
<text x="220" y="98.6" transform="rotate(-90 220 98.6)">2</text>
<text x="6.6" y="102.4">SAR_SENSOR1</text>
<text x="170.2" y="102.3" transform="rotate(-90 170.2 102.3)">2</text>
<text x="232.4" y="102.3" transform="rotate(-90 232.4 102.3)">2</text>
<text x="8.4" y="127.9">2</text>
<text x="8.4" y="129.1">3</text>
<text x="8.4" y="130.4">4</text>
<text x="8.4" y="126.6">1</text>
<text x="22.1" y="126.6">1</text>
<text x="28.3" y="126.6">2</text>
<text x="35.9" y="126.6">1</text>
<text x="39.5" y="126.6">2</text>
<text x="44.5" y="129.8" transform="rotate(-90 44.5 129.8)">1</text>
<text x="49.5" y="126.6">1</text>
<text x="53.2" y="126.6">2</text>
<text x="58.2" y="131" transform="rotate(-90 58.2 131)">1</text>
<text x="88.6" y="127.4">ANT17</text>
<text x="23.7" y="133.2">+/-0.03mm</text>
<text x="44.5" y="135.9" transform="rotate(-90 44.5 135.9)">2</text>
<text x="46.1" y="135.7">+/-0.03mm</text>
<text x="58.2" y="138.4" transform="rotate(-90 58.2 138.4)">2</text>
<text x="242.7" y="196.4">Title</text>
<text x="247.7" y="197.7">L2_MAIN</text>
<text x="242.7" y="200.2">Size</text>
<text x="242.7" y="203.9">Date:</text>
<text x="244" y="201.4">A2</text>
<text x="247.7" y="200.2">Document Number</text>
<text x="247.7" y="201.4">ANT2</text>
<text x="249.2" y="203.9">Thursday, May 05, 2022</text>
<text x="267.6" y="203.9">Sheet</text>
<text x="273.9" y="203.9">2</text>
<text x="277.6" y="203.9">of</text>
<text x="281.3" y="203.9">79</text>
<text x="283.8" y="200.2">Rev</text>
<text x="285" y="201.4">P0</text>
</g>
<g font-size="1.1" fill="#000080">
<text x="39.8" y="28.4">A0205</text>
<text x="44.8" y="28.4">3.6nH</text>
<text x="49.8" y="28.4">0201</text>
<text x="12.5" y="32.9">J0201</text>
<text x="38.6" y="32.8">A0209</text>
<text x="47.3" y="32.2">±0.1nH</text>
<text x="66" y="32.8">A0230</text>
<text x="120.5" y="35.1">818016643</text>
<text x="120.7" y="30.4">A0262</text>
<text x="176.4" y="32.9">J0206</text>
<text x="205.4" y="32.8">A0239</text>
<text x="221.6" y="32.8">A0219</text>
<text x="12.2" y="41.4">818012850</text>
<text x="38.6" y="37.9">NM</text>
<text x="38.6" y="39.5">0201</text>
<text x="56.8" y="39.6">A0206</text>
<text x="56.8" y="41.1">NM</text>
<text x="66" y="37.9">0.9pF</text>
<text x="66" y="39.5">0201</text>
<text x="66" y="41.1">50V</text>
<text x="79.2" y="38.4">A0203</text>
<text x="79.2" y="39.9">1.8pF</text>
<text x="175.5" y="38.4">XM-217-XC-205-SP</text>
<text x="186.2" y="39.6">A0283</text>
<text x="186.2" y="41.1">NM</text>
<text x="191.7" y="40.9">0201&lt;1uf</text>
<text x="193" y="37.1">A0218</text>
<text x="193" y="38.4">NM</text>
<text x="199.9" y="39.6">A0225</text>
<text x="199.9" y="41.1">NM</text>
<text x="205.4" y="37.9">1.6nH</text>
<text x="205.4" y="39.5">±0.1nH</text>
<text x="205.4" y="41.1">0201</text>
<text x="216.6" y="40.9">A0202</text>
<text x="221.6" y="37.9">0.4pF</text>
<text x="221.6" y="39.5">0201</text>
<text x="221.6" y="41.1">50V</text>
<text x="232.3" y="40.9">A0273</text>
<text x="29.9" y="42.1">A0210</text>
<text x="29.9" y="43.3">12nH</text>
<text x="29.9" y="44.6">±2%</text>
<text x="29.9" y="45.8">0402</text>
<text x="56" y="42.1">0201</text>
<text x="66" y="42.8">+/-0.05pF</text>
<text x="79.7" y="42.1">0201</text>
<text x="79.7" y="43.3">50V</text>
<text x="79.7" y="44.6">±0.1pF</text>
<text x="176.4" y="42.8">J0209_NM</text>
<text x="184.2" y="42.1">0201&lt;1uf</text>
<text x="199.2" y="43.3">0201</text>
<text x="216.6" y="42.1">13nH</text>
<text x="216.6" y="43.3">±3%</text>
<text x="216.6" y="44.6">0201</text>
<text x="221.6" y="42.8">±0.05pF</text>
<text x="231.5" y="44.6">0201</text>
<text x="232.3" y="42.4">NM</text>
<text x="175.5" y="48.3">818012935</text>
<text x="184.2" y="52.1">0201&lt;1uf</text>
<text x="186.2" y="49.6">A0285</text>
<text x="186.2" y="51.1">NM</text>
<text x="196.7" y="53.9">J0202</text>
<text x="196.7" y="59.1">818013242</text>
<text x="6.3" y="61.4">J0204</text>
<text x="16.2" y="63.3">A0261</text>
<text x="21.2" y="63.3">33pF</text>
<text x="21.2" y="60.8">0201</text>
<text x="24.9" y="60.8">50V</text>
<text x="24.9" y="63.3">5%</text>
<text x="37.4" y="62.7">A0271</text>
<text x="53.5" y="62.7">A0212</text>
<text x="98.3" y="62.7">A0266</text>
<text x="6.3" y="67.7">XM-217-XC-205-SP</text>
<text x="33.1" y="69.5">A0264</text>
<text x="33.1" y="71">1.6pF</text>
<text x="37.4" y="67.7">20nH</text>
<text x="37.4" y="69.4">±3%</text>
<text x="37.4" y="71">0201</text>
<text x="47.3" y="67">A0215</text>
<text x="47.3" y="68.2">3pF</text>
<text x="47.3" y="69.5">0201</text>
<text x="47.3" y="70.7">50V</text>
<text x="47.3" y="72">±0.1pF</text>
<text x="53.5" y="67.7">13nH</text>
<text x="53.5" y="69.4">±3%</text>
<text x="53.5" y="71">0201</text>
<text x="98.3" y="67.7">68pF</text>
<text x="98.3" y="69.4">0201</text>
<text x="98.3" y="71">50V</text>
<text x="33.6" y="73.2">0201</text>
<text x="33.6" y="74.5">50V</text>
<text x="33.6" y="75.7">±0.1pF</text>
<text x="60.9" y="77.7">TP0201</text>
<text x="98.3" y="72.6">5%</text>
<text x="59.8" y="79.2">TP0.3mm</text>
<text x="175.5" y="83.2">A0280 1.6pF</text>
<text x="183" y="83.2">0201</text>
<text x="186.7" y="83.2">A0284 1.6pF</text>
<text x="194.2" y="83.2">0201</text>
<text x="197.9" y="83.2">50V ±0.1pF</text>
<text x="7.5" y="87.5">J0215</text>
<text x="19.9" y="88.2">A0274</text>
<text x="24.9" y="88.2">33pF</text>
<text x="24.9" y="85.7">0201</text>
<text x="28.7" y="85.7">50V</text>
<text x="28.7" y="88.2">5%</text>
<text x="34.9" y="88.2">A0275 NM</text>
<text x="41.1" y="88.2">0201</text>
<text x="51.1" y="88.2">A0276 NM</text>
<text x="57.3" y="88.2">0201</text>
<text x="156.5" y="87.7">J0203</text>
<text x="179.2" y="86.9">50V</text>
<text x="183" y="86.9">±0.1pF</text>
<text x="190.5" y="88.8">A0228</text>
<text x="212.8" y="88.8">A0222</text>
<text x="7.5" y="93.9">XM-217-XC-205-SP</text>
<text x="22.4" y="91.9">A0277</text>
<text x="22.4" y="93.1">100nH</text>
<text x="22.4" y="94.4">±3%</text>
<text x="22.4" y="95.6">0201</text>
<text x="31.2" y="94.4">A0278</text>
<text x="31.2" y="95.6">0R</text>
<text x="46.1" y="93.1">A0279</text>
<text x="46.1" y="94.4">NM</text>
<text x="46.1" y="95.6">0201</text>
<text x="155.6" y="93.1">XM-217-XC-205-SP</text>
<text x="190.5" y="93.9">10nH</text>
<text x="190.5" y="95.5">±3%</text>
<text x="203.6" y="95.6">A0258</text>
<text x="212.8" y="93.9">0.7pF</text>
<text x="212.8" y="95.5">0201</text>
<text x="221.6" y="94.4">A0227</text>
<text x="221.6" y="95.6">3.6pF</text>
<text x="234" y="94.4">A0281</text>
<text x="234" y="95.6">3.6nH</text>
<text x="31.2" y="96.9">±5%</text>
<text x="31.2" y="98.1">0201</text>
<text x="171.8" y="99.4">0201</text>
<text x="172.5" y="96.9">A0240</text>
<text x="172.5" y="98.4">NM</text>
<text x="190.5" y="97.1">0201</text>
<text x="202.9" y="98.1">0201</text>
<text x="203.6" y="97.1">NM</text>
<text x="212.8" y="97.1">50V</text>
<text x="212.8" y="98.8">±0.05pF</text>
<text x="221.6" y="96.9">0201</text>
<text x="221.6" y="98.1">50V</text>
<text x="221.6" y="99.4">±0.1pF</text>
<text x="234" y="96.9">±0.1nH</text>
<text x="234" y="98.1">0201</text>
<text x="5" y="125">J0207</text>
<text x="23.7" y="124.9">A0216</text>
<text x="37.4" y="124.9">A0208</text>
<text x="51.1" y="124.9">A0233</text>
<text x="23.7" y="130">NM</text>
<text x="23.7" y="131.6">0201</text>
<text x="37.4" y="130">0.4pF</text>
<text x="37.4" y="131.6">0201</text>
<text x="46.8" y="131.7">A0257</text>
<text x="51.1" y="130">0.4pF</text>
<text x="51.1" y="131.6">0201</text>
<text x="59.8" y="131.7">A0207</text>
<text x="4.7" y="133.5">818012850</text>
<text x="37.4" y="133.2">50V</text>
<text x="37.4" y="134.8">±0.05pF</text>
<text x="46.8" y="133.2">NM</text>
<text x="47.3" y="134.2">0201</text>
<text x="51.1" y="133.2">50V</text>
<text x="51.1" y="134.8">±0.05pF</text>
<text x="59.8" y="133">2.2nH</text>
<text x="59.8" y="134.2">±0.1nH</text>
<text x="59.8" y="135.5">0201</text>
</g>
<g font-size="1.1" fill="#004080">
<text x="13.7" y="35.4">1</text>
<text x="122" y="32.9">1</text>
<text x="178" y="35.4">1</text>
<text x="13.7" y="36.6">2</text>
<text x="13.7" y="37.9">3</text>
<text x="13.7" y="39.1">4</text>
<text x="178" y="36.6">2</text>
<text x="178" y="45.3">1</text>
<text x="178" y="46.6">2</text>
<text x="197.9" y="56.6">1</text>
<text x="8.7" y="64">1</text>
<text x="8.7" y="65.2">2</text>
<text x="9.9" y="90.1">1</text>
<text x="9.9" y="91.4">2</text>
<text x="158.1" y="90.1">1</text>
<text x="158.1" y="91.4">2</text>
<text x="6.2" y="128.7">2</text>
<text x="6.2" y="130">3</text>
<text x="6.2" y="131.2">4</text>
<text x="6.2" y="127.5">1</text>
</g>
<g font-size="1.1" fill="#f00">
<text x="87.6" y="34.5" transform="rotate(180 87.6 34.5)">o</text>
<text x="247" y="34.5" transform="rotate(180 247 34.5)">o</text>
<text x="65.6" y="65">o</text>
<text x="87.5" y="64.4" transform="rotate(180 87.5 64.4)">o</text>
<text x="244.5" y="90.6" transform="rotate(180 244.5 90.6)">o</text>
<text x="16.6" y="101.7" transform="rotate(180 16.6 101.7)">o</text>
<text x="85.5" y="127.3">o</text>
</g>
<g font-size=".9">
<text x="30.1" y=".9">5</text>
<text x="87.8" y=".9">4</text>
<text x="145.5" y=".9">3</text>
<text x="203.2" y=".9">2</text>
<text x="260.9" y=".9">1</text>
<text x=".4" y="27.4">D</text>
<text x="290.1" y="27.4">D</text>
<text x=".4" y="78.2">C</text>
<text x="290.1" y="78.2">C</text>
<text x=".4" y="129">B</text>
<text x="290.1" y="129">B</text>
<text x=".4" y="179.8">A</text>
<text x="290.1" y="179.8">A</text>
<text x="30.1" y="205.4">5</text>
<text x="87.8" y="205.4">4</text>
<text x="145.5" y="205.4">3</text>
<text x="203.2" y="205.4">2</text>
<text x="260.9" y="205.4">1</text>
</g>
</svg>
